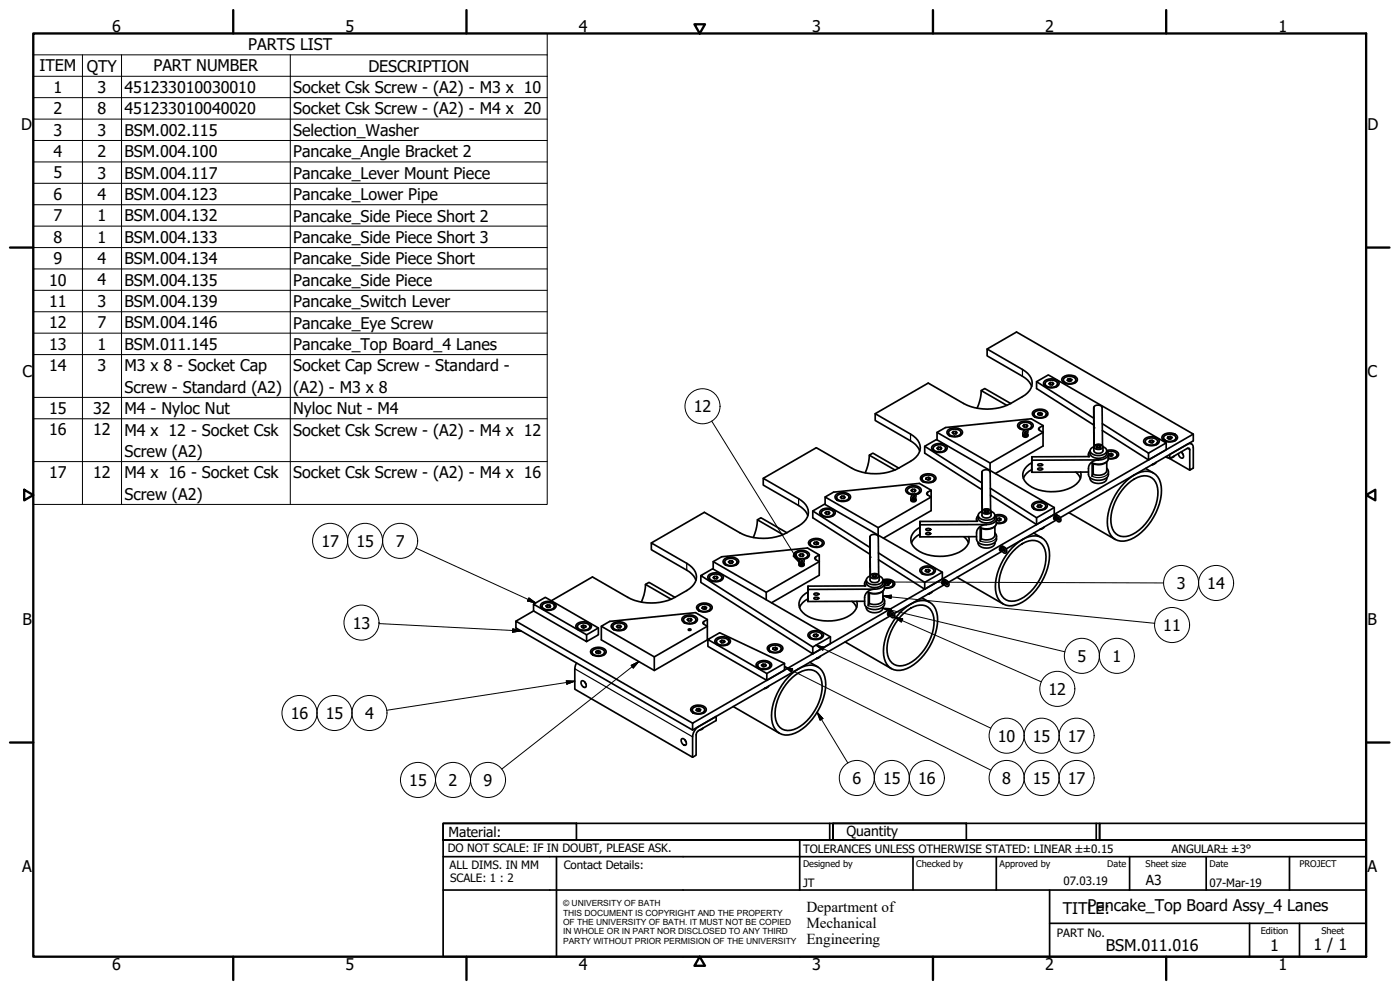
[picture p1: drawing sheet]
<svg xmlns="http://www.w3.org/2000/svg" width="420mm" height="297mm" viewBox="0 0 420 297" stroke-linecap="round" stroke-linejoin="round" font-family="sans-serif">
<!-- layer: Visible (ISO) -->
<g fill="none" stroke="#000" stroke-width=".51">
<path d="M294.5 117.2l-.2 2-1.1 3.3M296.2 104.7l8.9-5.1 53 30.6v2.1l-39.9 23M309.6 116a5.7 5.7 0 0 0-2.7-3.1l-10.7-6.1v-2.1l10.7 6.2a4.2 4.2 0 0 1 2.1 6.2 13.5 13.5 0 0 1-5.7 4M311.1 114.5l17.2 11M313.6 115.1l.1 .6 .3 .4M313.6 114.2a3.2 3.2 0 0 1 4.2 .6 1.71 1.71 0 0 1-2.1 1.6 2.06 2.06 0 0 1-2.5-1.5zM314 114.5a2.25 2.25 0 0 1 3.4 .7 2.17 2.17 0 0 1-3.8-.1zM315.2 115.5v-.7l-.4 .3 .3 .4h.7M315.2 114.8h.7v.7M315.9 114.8l.3 .3-.4 .4M317.4 115.1v.6l-.4 .4M319.1 113.1a3.2 3.2 0 0 1 4.2 .5 1.71 1.71 0 0 1-2.1 1.7 2.06 2.06 0 0 1-2.6-1.5z"/>
<path d="M319.1 114l.1 .5 .3 .5M319.3 113.5a2.45 2.45 0 0 1 3.6 .3 1.62 1.62 0 0 1-2.2 1.3 1.13 1.13 0 0 1-1.2-.4 1.13 1.13 0 0 1-.2-1.2zM320.5 113.7l.7-.1v.7M321.2 113.6l.5 .3-.2 .4-.7 .1-.5-.3 .2-.4v.5M321.2 114.3l-.1 .1M321.2 114.3h.1M322.9 114l-.1 .5-.3 .5M260.9 136.6l-.2 2-1 3.3M276 135.3a5.7 5.7 0 0 0-2.7-3l-10.6-6.1v-2.1l10.6 6.1a4.3 4.3 0 0 1 2.1 6.3 13.9 13.9 0 0 1-5.7 3.9M277.5 133.9l17.2 11M280 134.5l.1 .6 .4 .4M280.1 133.6a3.1 3.1 0 0 1 4.1 .5 1.71 1.71 0 0 1-2.1 1.7 2.02 2.02 0 0 1-2.5-1.5z"/>
<path d="M280.4 133.9a2.23 2.23 0 0 1 3.4 .6 2.17 2.17 0 0 1-3.8 0zM281.2 129.7l15.9 9.2M281.6 134.1l.7 .1v.7M282.3 134.2l.3 .3-.3 .4h-.7l-.4-.4 .4-.4v.8M283.8 134.5v.6l-.4 .4M284.6 128.9a3.1 3.1 0 0 1 4.2 .5 1.73 1.73 0 0 1-2.1 1.7 2.05 2.05 0 0 1-2.5-1.5zM284.6 129.8l.1 .6 .4 .4M285 129.2a2.26 2.26 0 0 1 3.4 .6 2.26 2.26 0 0 1-3.7 .3l.1-.6zM286.2 130.2v-.7l-.4 .3 .4 .4h.7M286.2 129.5h.7v.7M286.9 129.5l.4 .3-.4 .4M288.4 129.8v.6l-.4 .4"/>
<path d="M303.3 121.1a15.6 15.6 0 0 1-14.1 0l-10.6-6.2-15.9 9.2M303.3 121.1l-7.8-4.5-1 .6 7.7 4.4M305.9 127.8v.5l.4 .4M307 130.5a.75 .75 0 0 0 .7 .7 .75 .75 0 0 0 .8-.7M307 130.3a.74 .74 0 0 0 .8 .6 .74 .74 0 0 0 .7-.6l-.2-.1a.66 .66 0 0 1-.8 .5 .66 .66 0 0 1-.5-.7 1.02 1.02 0 0 1 1.4-1 1.17 1.17 0 0 1-1 1.6M307.4 127.4h.7v.7M307.7 129.5l.3-.2-.2 .6-.3 .3zM307.8 130h-.3M308.1 127.4l.4 .4-.4 .4-.7-.1-.4-.3 .4-.4v.7M308.2 128.8a1.04 1.04 0 0 0 1.2-.4 1.04 1.04 0 0 0-.1-1.2 2.36 2.36 0 0 0-3.4 .5 1.49 1.49 0 0 0 1.8 1.2M308.4 129a1.37 1.37 0 0 0 1.5-1.8 3.1 3.1 0 0 0-4.4 .2 1.61 1.61 0 0 0 1.9 1.6M309.6 127.8l-.4 .9"/>
<path d="M309.6 138.8a4.1 4.1 0 0 0-2.5 4.8 8.3 8.3 0 0 0 7.1 3.9 11.4 11.4 0 0 0 9.5-2.9 3.1 3.1 0 0 0 .6-3M309.7 137.1v1M310.3 123.3a3.1 3.1 0 0 1 4.2 .5 1.71 1.71 0 0 1-2.2 1.7 2.02 2.02 0 0 1-2.5-1.5zM310.3 124.2v.5l.4 .5M310.5 123.7a2.42 2.42 0 0 1 3.5 .4 2.13 2.13 0 0 1-3.5 .6l-.2-.7zM311.4 139.4l.9-.2 .5 .1a.77 .77 0 0 1-.6 .5 .77 .77 0 0 1-.8-.4zM311.6 123.9l.7-.1v.7M312.3 123.8l.5 .3-.1 .4-.7 .1-.5-.3 .1-.4v.5M312.3 124.5l-.2 .1M312.3 124.5v.1M313 127.7l-3.5-2-25.7 2.6-2.6 1.4v2.3M314 124.2v.5l-.4 .5"/>
<path d="M326.7 136.3v.7M328.1 139.2v3.1M328.3 127.5l-17.2-10.9v-2.1l3.5-2 35.4 20.4v2l-5.3 3.1M328.3 122.3a1.44 1.44 0 0 1 2.5 0l.1 11.4M328.3 122.3v11.6M328.3 122.3l.1 11.5M328.3 134a1.18 1.18 0 0 0-1.1 1.1 1.18 1.18 0 0 0 .9 1.3 3 3 0 0 0 4-1 1.35 1.35 0 0 0-1.1-1.4M328.3 127v1.5zM328.3 129.9v1.5zM328.9 134l.5-.4 .7 .1 .3 .4-.4 .3h-.8zM329.4 134.2h.7M329.4 134.2l-.2 .1"/>
<path d="M329.4 133.6v.6M329.7 138h.7a1.88 1.88 0 0 0 2.1-2.3l-.4-.5a1.77 1.77 0 0 1-1.8 2.3h-1.3a1.8 1.8 0 0 1-1.8-2.3 1.22 1.22 0 0 0-.3 1.8l-17.2 .1-.1 4.6 17.1-.1M329.7 138a2.84 2.84 0 0 0-3 2.5v1.9a3.2 3.2 0 0 0 4 1.6 2.1 2.1 0 0 0 1.9-1.3 2.1 2.1 0 0 0-.5-2.2M329.7 138l-20 .1-.1 3.6M330.1 133.7v.5M330.1 134.2v.1M330.8 127.1l13.9 8.9M330.8 129.2l13.9 8.8M332.1 135.2l.7-.1a2.56 2.56 0 0 1 2.9 1.1 1.94 1.94 0 0 1-2.4 1.5h-.6M332.4 135.5l1.1-.1a1.24 1.24 0 0 1 1.6 1.5 2.41 2.41 0 0 1-2.4 .6M332.7 137.5a2.91 2.91 0 0 1-3.8 1.9l-1-.3-.1-.3v4.1l.3-.6a2.93 2.93 0 0 0 4-1.1v-2.6M332.7 136.3v1.2"/>
<path d="M332.8 136.2l.7-.2v.8M333.5 136l.6 .3-.2 .4-.7 .2-.5-.3 .1-.4v.5M333.5 136.8h-.2M333.5 136.8h.1M335.3 136.4l-.1 .6-.3 .4M343.7 132.5v.5l.4 .4M343.7 131.6a3.1 3.1 0 0 1 4.2 .5 1.68 1.68 0 0 1-2.2 1.6 2.07 2.07 0 0 1-2.5-1.4zM344 131.8a2.29 2.29 0 0 1 3.5 .7 2.17 2.17 0 0 1-3.8 0zM344.7 136v2M345.1 132.7v-.5l-.2 .4 .5 .3 .7-.1 .2-.4-.5-.3v.7M345.8 132.8h.1M345.8 132.8h-.1"/>
<path d="M345.8 132.1l-.7 .1M346.2 139.3l-.4 .1M346.2 139.3l-.5 .2M347 138.7l-.4 .4-.7 .2M347.5 132.5l-.1 .5-.4 .4M349.2 130.5a3.1 3.1 0 0 1 4.1 .5 1.7 1.7 0 0 1-2.1 1.6h-.7a1.86 1.86 0 0 1-1.8-1.4zM349.2 131.3v.6l.4 .4M349.4 130.9a2.48 2.48 0 0 1 3.5 .3 1.61 1.61 0 0 1-2.1 1.2 1.13 1.13 0 0 1-1.3-.3 1.13 1.13 0 0 1-.1-1.2zM349.8 137.1l.9 .3M350 137l7.1 4.1M350 132.9l-5.3 3.1M350.5 131l.7-.1v.8"/>
<path d="M351 136.4l5.3-3.1a1.08 1.08 0 0 1 1.3-.1 1.08 1.08 0 0 1 .5 1.1v6.1l-1 .7v-6.2l-.3-.4h-.5l-5.3 3.1zM351.2 130.9l.5 .3-.1 .4-.7 .1-.5-.2 .1-.5v.6M351.2 131.7h-.1M351.2 131.7h.1M352.5 136.8l-.4 .4-.7 .2M352.9 131.3v.6l-.4 .4M354.5 135.6l.3 .3a1.06 1.06 0 0 1 0 1.6 1.41 1.41 0 0 1-1.2-1.4M354.8 135.8l.3 .7M357.1 132.9l.5 .3M358.1 130.2l-150.2 86.8v2M227.3 156l-.2 2-1 3.3M236.1 159.8a15.6 15.6 0 0 1-14.1 0l-10.6-6.1-15.9 9.2"/>
<path d="M236.1 159.8l-7.7-4.5-1.1 .7 7.7 4.4M242.4 154.7a5.4 5.4 0 0 0-2.7-3l-10.6-6.2v-2l10.6 6.1a4.2 4.2 0 0 1 2.2 6.3 13.9 13.9 0 0 1-5.8 3.9M243.9 153.3l17.2 11M246.5 153.9v.5l.4 .5M246.5 153a3.1 3.1 0 0 1 4.1 .5 1.73 1.73 0 0 1-2.1 1.7 2.05 2.05 0 0 1-2.5-1.5zM246.8 153.3a2.26 2.26 0 0 1 3.4 .6 2.16 2.16 0 0 1-3.7 0zM247.6 149.1l15.9 9.2M248 154.3v-.7l-.4 .3 .4 .4h.7M248 153.6h.7v.6M248.7 153.6l.4 .3-.4 .4M250.2 153.9v.5l-.4 .5M251.1 148.3a3.1 3.1 0 0 1 4.1 .5 1.7 1.7 0 0 1-2.1 1.7h-.7a1.85 1.85 0 0 1-1.8-1.5z"/>
<path d="M251.1 149.2v.5l.4 .5M251.4 148.6a2.26 2.26 0 0 1 3.4 .7 2.32 2.32 0 0 1-3.7 .2l.1-.6zM252.6 148.9h.7v.6M253.3 148.9l.4 .3-.4 .4h-.7l-.4-.4 .4-.3v.7M254.8 149.2l-.4 1M269.7 140.4a15.6 15.6 0 0 1-14.1 0l-10.6-6.1-15.9 9.2M269.7 140.4l-7.7-4.4-1.1 .6 7.7 4.4M272.3 147.2v.5l.4 .4M273.4 149.8a.75 .75 0 0 0 .7 .8 .75 .75 0 0 0 .8-.8M273.4 149.7a.75 .75 0 0 0 .8 .6 .75 .75 0 0 0 .7-.6l-.2-.2a.66 .66 0 0 1-.8 .6 .66 .66 0 0 1-.5-.7 1.02 1.02 0 0 1 1.4-1 1.17 1.17 0 0 1-1 1.6M273.8 146.8h.7v.7M273.9 149.5l.4-.3 .1-.5-.4 .3-.1 .6"/>
<path d="M274.2 149.4h-.3M274.5 146.8l.4 .4-.4 .3h-.7l-.4-.3 .4-.4v.7M274.6 148.2a1.27 1.27 0 0 0 1.4-1.3 2.3 2.3 0 0 0-3.7 .2 1.5 1.5 0 0 0 1.8 1.2M274.8 148.4a1.36 1.36 0 0 0 1.5-1.8 3.1 3.1 0 0 0-4.4 .2 1.61 1.61 0 0 0 2 1.6M276 147.2v.5l-.4 .4M276.1 158.2a3.7 3.7 0 0 0-2.2 5.5 11.5 11.5 0 0 0 11.7 2.8 6.7 6.7 0 0 0 5.2-4l-.1-1.5M276.1 156.4v1.1M276.7 142.7a3.1 3.1 0 0 1 4.2 .5 1.7 1.7 0 0 1-2.2 1.7 2.06 2.06 0 0 1-2.5-1.5zM276.7 143.6v.5l.4 .5M276.9 143.1a2.43 2.43 0 0 1 3.5 .4 2.12 2.12 0 0 1-3.5 .5l-.2-.3zM277.9 158.8l.8-.3 .6 .2a.77 .77 0 0 1-.7 .5 .77 .77 0 0 1-.7-.4zM278 143.3l.7-.1v.7"/>
<path d="M278.7 143.2l.6 .3-.2 .4-.7 .1-.5-.3 .1-.4v.5M278.7 143.9l-.2 .1M278.7 143.9h.1M279.4 147.1l-3.5-2.1-25.7 2.7-2.6 1.4v2.3M280.5 143.6l-.4 1M293.1 155.6v.8M293.6 154.6a1.97 1.97 0 0 0 2.5 2.3h.6a1.8 1.8 0 0 0 1.9-2.3M293.6 154.7a1.17 1.17 0 0 0-.3 1.7h-17.2v4.7l17-.1M294.5 158.5v3.2M294.7 146.9l-17.2-10.9v-2.1l3.6-2 35.3 20.4v2l-5.3 3.1M294.7 141.7a1.44 1.44 0 0 1 2.5 0l.1 11.4M294.7 141.7v11.6"/>
<path d="M294.7 141.7l.1 11.5M294.7 153.4a1.19 1.19 0 0 0-1.1 1.1 1.19 1.19 0 0 0 .9 1.3 3.1 3.1 0 0 0 4.1-1 1.35 1.35 0 0 0-1.2-1.4M294.7 146.4v1.5zM294.7 149.3v1.5zM295.4 153.4l.4-.4 .7 .1 .3 .3-.4 .4h-.7zM295.8 153.6h.7M295.8 153.6l-.2 .1M295.8 153v.6M296.1 157.4a2.88 2.88 0 0 0-3 2.5v1.9a3.2 3.2 0 0 0 4 1.6 2.1 2.1 0 0 0 1.9-1.3 2.1 2.1 0 0 0-.4-2.2M296.1 157.4l-20 .1v3.6M296.5 153.1v.5M296.5 153.6v.1"/>
<path d="M297.1 141.2v-2.3l15.9-9.2v-2l-1 .6-.3 .4 1.3 1v4.1l-14.3 8.3M297.2 146.5l13.9 8.8M297.2 148.6l13.9 8.8M298.6 154.6l.6-.2a2.51 2.51 0 0 1 2.9 1.2 1.9 1.9 0 0 1-2.4 1.5l-.6-.1M298.6 154.7a1.29 1.29 0 0 1 .4 1.3 1.29 1.29 0 0 1-1 1l-1.9 .4M298.8 154.9l1.1-.1a1.24 1.24 0 0 1 1.6 1.5 2.41 2.41 0 0 1-2.4 .6M299.1 156.9a2.91 2.91 0 0 1-3.8 1.9l-1-.3-.1-.3v4.1l.3-.6a2.92 2.92 0 0 0 4.1-1.1v-2.6M299.1 155.6v1.3M299.2 155.6l.7-.2v.8M299.9 155.4l.6 .3-.2 .4-.7 .2-.5-.3 .1-.4v.4M299.9 156.2h-.2M299.9 156.2h.1"/>
<path d="M301.7 155.9l-.1 .5-.3 .4M309.6 140.9a5 5 0 0 0-2.5 2.6M310.1 151.9v.5l.4 .4M310.1 151a3.2 3.2 0 0 1 4.2 .5 1.71 1.71 0 0 1-2.2 1.6 2.06 2.06 0 0 1-2.5-1.4zM310.2 159.9l2.4 1.4M310.5 151.2a2.31 2.31 0 0 1 3.4 .7 2.17 2.17 0 0 1-3.8 0zM311.1 155.3v2.1M311.4 140.7l.9-.3 .6 .3-.6 .3-.7-.1zM311.5 152.1v-.5l-.2 .4 .5 .3 .7-.1 .2-.4-.5-.3v.7M312.2 152.2h.1M312.2 152.2h-.1M312.2 151.5l-.7 .1"/>
<path d="M312.2 158.8l.4-.1-.5 .1M313.4 158.1l-1.1 .6M313.9 151.9l-.1 .5-.3 .4M316.4 152.3l-5.3 3M317 156l-15 8.7M317.4 155.2l.4 .4 .1 .5-.4-.3zM317.4 154.7a.75 .75 0 0 0-1 .2 .75 .75 0 0 0 .2 1M317.5 154.7a.75 .75 0 0 0-.9 .4 .75 .75 0 0 0 .2 .9l.2-.1h-.2a.8 .8 0 0 1 .5-1.2 .8 .8 0 0 1 1 .8 .73 .73 0 0 1-.4 1.1 .73 .73 0 0 1-.9-.8v-.9M317.5 155.3l-.1 .3M317.8 155.6l-.3 .2M320.8 153.8l13.9 8M322.9 141.7l1.4 1.8"/>
<path d="M327.2 143.3a1.68 1.68 0 0 0 1.8 1.7h1.3a1.64 1.64 0 0 0 1.8-1.7M337.3 145a8.6 8.6 0 0 1 8.1-3.4 5.2 5.2 0 0 1 3.2 5.6 17.7 17.7 0 0 1-9.2 14.6 4.6 4.6 0 0 1-7-4 17.3 17.3 0 0 1 4.9-12.8zM337.6 146.1a7.3 7.3 0 0 1 7.4-3.1 5 5 0 0 1 2.5 5.7 15.1 15.1 0 0 1-8.5 12 4 4 0 0 1-5.6-3.9 15 15 0 0 1 4.2-10.7zM343.8 140.6l2.4 1.3M193.7 175.4l-.4 3.1-.8 2.2M202.5 179.2a15.6 15.6 0 0 1-14.1 0l-10.6-6.1-12.4 7.2M202.5 179.2l-7.7-4.5-1.1 .7 7.7 4.4M208.9 174.1a5.4 5.4 0 0 0-2.8-3l-10.6-6.2v-2l10.6 6.1a4.2 4.2 0 0 1 2.2 6.3 13.9 13.9 0 0 1-5.8 3.9M210.3 172.7l33.6 21.4v2.1l-33.6-21.5v-2l3.6-2 35.3 20.4v2l-5.3 3.1M212.9 173.3v.5l.4 .5M212.9 172.4a3.1 3.1 0 0 1 4.1 .5 1.7 1.7 0 0 1-2.1 1.7l-.7-.1a1.41 1.41 0 0 1-1.6-1.8zM213.3 172.6a2.29 2.29 0 0 1 3.3 .7 2.18 2.18 0 0 1-3.7 0z"/>
<path d="M214 168.5l16 9.2M214.4 172.9h.7v.7M215.1 172.9l.4 .4-.4 .4h-.7l-.4-.4 .4-.4v.8M216.6 173.3v.5l-.4 .5M217.5 167.7a3.1 3.1 0 0 1 4.1 .5 1.7 1.7 0 0 1-2.1 1.7l-.7-.1a1.85 1.85 0 0 1-1.8-1.4zM217.5 168.6v.5l.4 .5M217.6 168.2a2.5 2.5 0 0 1 3.5 .1 1.39 1.39 0 0 1-1.8 1.4 1.3 1.3 0 0 1-1.7-1.5zM219 168.2l.7 .1v.6M219.7 168.3l.4 .3-.4 .4h-.7l-.4-.4 .4-.4v.8M221.2 168.6v.5l-.4 .5M230 179.9v-2.2l15.9-9.2v-2l-1.4 1 1.4 1v4.1l-14.4 8.3M238.7 166.6v.5l.4 .4"/>
<path d="M239.8 169.2a.75 .75 0 0 0 .8 .8 .75 .75 0 0 0 .7-.8M240.2 166.9v-.7l-.4 .3 .4 .4h.7M240.2 166.2h.7v.7M240.6 168.8h-.3M240.7 168.1h.1v.3l-.5 .6zM240.9 166.2l.4 .4-.4 .3M241 167.6a1.05 1.05 0 0 0 1.2-.4 1.05 1.05 0 0 0-.1-1.2 2.34 2.34 0 0 0-3.4 .5 1.5 1.5 0 0 0 1.8 1.1M241.1 168.9l.1 .2a.81 .81 0 0 1-1.3 .2 .81 .81 0 0 1 .2-1.3 .73 .73 0 0 1 1.2-.2 .73 .73 0 0 1-.3 1.2l-.8 .4M241.1 168.9l.2 .2a.75 .75 0 0 1-.7 .6 .75 .75 0 0 1-.8-.6M241.2 167.8a1.35 1.35 0 0 0 1.5-1.8 3.2 3.2 0 0 0-4.4 .2 1.64 1.64 0 0 0 2 1.6M242.4 166.6v.5l-.4 .4M242.5 179.7a5.2 5.2 0 0 0-2.6 2.6"/>
<path d="M242.5 177.6a3.7 3.7 0 0 0-1.6 6.2 12.7 12.7 0 0 0 15 .2 3.5 3.5 0 0 0 1.2-3.6M242.5 175.9v1M243.1 162.1a3.1 3.1 0 0 1 4.2 .5 1.7 1.7 0 0 1-2.1 1.7l-.7-.1a1.41 1.41 0 0 1-1.7-1.8zM243.1 163v.5l.4 .5M243.4 162.5a2.41 2.41 0 0 1 3.4 .4 2.12 2.12 0 0 1-3.5 .5l-.2-.6zM244.3 178.2l.8-.3 .6 .4-.6 .3-.7-.1zM244.3 179.4l.8-.2 .6 .3-.6 .3-.7-.1zM244.4 162.7l.7-.1v.7M245.1 162.6l.6 .3-.2 .4-.7 .1-.5-.3 .1-.4v.5M245.1 163.3l-.2 .1M245.1 163.3h.1M245.9 166.5l-3.6-2.1-25.7 2.7-2.6 1.4v2.3"/>
<path d="M246.9 163l-.1 .5-.3 .5M259.5 175.1v.7M260 174a1.77 1.77 0 0 0 1.8 2.2h1.3a1.81 1.81 0 0 0 1.9-2.2 2.87 2.87 0 0 1 3.5 1 1.93 1.93 0 0 1-2.4 1.5l-.6-.1M260 174.1a1.13 1.13 0 0 0-.2 1.7l-17.3 .1v4.6l17-.1M260.9 177.9v3.2M261.1 166.3l-17.2-11v-2l3.6-2 35.3 20.4v2l-5.3 3.1M261.1 161a1.46 1.46 0 0 1 2.5 0l.1 11.5M261.1 161v11.7M261.1 161l.1 11.6M261.1 172.8a1.19 1.19 0 0 0-1.1 1.1 1.19 1.19 0 0 0 .9 1.3 3.1 3.1 0 0 0 4.1-1.1 1.39 1.39 0 0 0-1.2-1.3M261.1 165.8v1.5zM261.1 168.7v1.5z"/>
<path d="M261.4 172.4a1.63 1.63 0 0 1 2.5 .5v1.1a1.58 1.58 0 0 1-2.8 0v-1.3zM261.8 172.8l.4-.4 .7 .1 .3 .3-.4 .4h-.7zM262.2 173h.7M262.2 173l-.2 .1M262.2 172.4v.6M262.5 176.8a2.88 2.88 0 0 0-3 2.5v1.9a3.2 3.2 0 0 0 4 1.6 2.1 2.1 0 0 0 1.9-1.3 2.1 2.1 0 0 0-.4-2.2M262.5 176.8l-20 .1v3.6M262.9 172.5v.5M262.9 173v.1M263.5 160.6v-2.3l15.9-9.2v-2l-1 .6-.3 .4 .3 .4 1 .6v4.1l-14.3 8.3M263.6 165.9l13.9 8.8M263.7 167.9l13.8 8.9"/>
<path d="M265 174.1a1.29 1.29 0 0 1 .4 1.3 1.29 1.29 0 0 1-.9 .9l-2 .5M265.2 174.3l.5-.1a1.8 1.8 0 0 1 2.4 1.1 2.12 2.12 0 0 1-2.6 .9M265.5 175.1a2.24 2.24 0 0 1-.6 2.3 3.7 3.7 0 0 1-4.3 .2v4.1l.3-.6a3.5 3.5 0 0 0 4-.8l.1-2.9M265.7 175l.6-.2v.8M266.3 174.8l.6 .3-.2 .4-.7 .1-.5-.2 .2-.4v.4M266.3 175.6h-.1M266.3 175.6h.1M268.1 175.2l-.1 .6-.3 .4M276.1 160.3a5.2 5.2 0 0 0-2.6 2.6M276.5 171.3l.1 .5 .3 .4M276.5 170.4a3.2 3.2 0 0 1 4.2 .5 1.71 1.71 0 0 1-2.1 1.6 2.02 2.02 0 0 1-2.5-1.4zM276.6 179.3l2.4 1.4"/>
<path d="M276.9 170.6a2.31 2.31 0 0 1 3.4 .6 2.17 2.17 0 0 1-3.8 .1zM277.5 174.7v2.1M277.8 160l.9-.2 .6 .3-.6 .3-.7-.1zM277.9 171.5v-.6l-.2 .5 .5 .2h.7l.2-.4-.5-.3v.7M278.6 171.6h.1M278.6 170.9h-.7M278.6 178.2l.4-.1-.5 .1M279.8 177.5l-.4 .4-.7 .2M280.3 171.3l-.1 .5-.3 .4M282.8 171.7l-5.3 3M283.4 174.3a1.06 1.06 0 0 0 .1 1.2 1.06 1.06 0 0 0 1.1 .4 1.04 1.04 0 0 0 0-1.3 1.04 1.04 0 0 0-1.2-.3l-.3 .8 .3 .2M283.5 175.4l-15.1 8.7"/>
<path d="M283.8 174.6l.4 .3 .1 .6-.4-.4zM283.8 174a.74 .74 0 0 0-1 .3 .74 .74 0 0 0 .3 1M283.9 174.1a.74 .74 0 0 0-.9 .4 .74 .74 0 0 0 .2 .9l.2-.1M283.9 174.7l-.1 .2M284.2 174.9l-.3 .2M287.2 173.2l13.9 8M289.3 161l1.4 1.9M293.6 162.7a1.7 1.7 0 0 0 1.8 1.7h1.3a1.7 1.7 0 0 0 1.9-1.7M300.8 165.4l-16.2 9.3M301.1 164.6l.4 .4 .1 .5-.4-.4zM301.1 164a.75 .75 0 0 0-1 .3 .75 .75 0 0 0 .3 1M301.2 164.1a.76 .76 0 0 0-.8 .4 .76 .76 0 0 0 .1 .9l.2-.1a.67 .67 0 0 1-.1-.9 .67 .67 0 0 1 .9-.2 1 1 0 0 1 .2 1.8 1.18 1.18 0 0 1-.9-1.7"/>
<path d="M301.3 164.7l-.2 .3M301.5 165l-.3 .1M303.7 164.4a8.6 8.6 0 0 1 8.1-3.4 5.2 5.2 0 0 1 3.2 5.6 17.6 17.6 0 0 1-9.2 14.6 4.6 4.6 0 0 1-7-4 17.3 17.3 0 0 1 4.9-12.8zM304 165.5a7.3 7.3 0 0 1 7.4-3.1 5 5 0 0 1 2.5 5.7 15.1 15.1 0 0 1-8.5 12 4 4 0 0 1-5.6-3.9 15 15 0 0 1 4.2-10.7zM160.1 181.3l15.9 9.2v2l-15.9-9.2v-2l3.6-2.1 15.9 9.2v2.1l-3.6 2M160.1 183.3l-5.3 3.1M162.7 181.9v.5l.4 .4M162.7 181a3.1 3.1 0 0 1 4.1 .5 1.7 1.7 0 0 1-2.1 1.6h-.7a1.85 1.85 0 0 1-1.8-1.4zM163 181.3a2.35 2.35 0 0 1 3.4 .5 2.25 2.25 0 0 1-3.6 .5l-.1-.7zM164.3 181.5l-.5 .3 .3 .4 .7 .1 .4-.3-.2-.4v.5M164.3 182.2h.1M165 181.6l-.7-.1v.7"/>
<path d="M166.4 181.9v.5l-.4 .4M173 198.9l-.5 1.8v6.1l35.4 20.4v-6.1l.5-1.8 1.2-1.3 5.3-3v1.2l-5.3 3-.5 .6-.2 .7v6.1l-1 .6M173.3 188v.5l.4 .5M173.3 187.1a3.1 3.1 0 0 1 4.1 .5 1.68 1.68 0 0 1-2.1 1.7 2.03 2.03 0 0 1-2.5-1.5zM173.5 187.5a2.49 2.49 0 0 1 3.5 .3 1.6 1.6 0 0 1-2.1 1.3 1.14 1.14 0 0 1-1.2-.3 1.14 1.14 0 0 1-.2-1.3zM175 187.6l-.5 .3 .1 .4 .7 .1 .5-.3-.1-.4v.5M175 188.3l.3 .1M175 188.3h.1M175.7 187.7l-.7-.1v.7M177 188v.5l-.4 .5M177.7 194.7a3.1 3.1 0 0 1 4.2 .6 1.7 1.7 0 0 1-2.2 1.6h-.6a1.41 1.41 0 0 1-1.7-1.8zM177.7 195.7v.5l.4 .4"/>
<path d="M178.1 195a2.26 2.26 0 0 1 3.4 .7 2.19 2.19 0 0 1-3.8 0zM178.9 195.4v.5v-.5M178.9 195.4l.7-.2v.8M179.6 195.2l.6 .2v.5l-.6 .2-.7-.2M179.6 196h-.1M179.6 196h.1M179.6 188.4l-3.6 2.1M180.5 187.9l15.9 9.2M181.5 195.7l-.1 .5-.3 .4M183.9 187.1a3.2 3.2 0 0 1 4.2 .5 1.71 1.71 0 0 1-2.2 1.7 2.06 2.06 0 0 1-2.5-1.5zM183.9 188v.5l.4 .5M184.3 187.3a2.25 2.25 0 0 1 3.3 .7 2.17 2.17 0 0 1-3.7 0z"/>
<path d="M185.4 187.6h.7v.7M186.1 187.6l.4 .4-.4 .4-.7-.1-.4-.3 .4-.4v.7M187.6 188v.5l-.4 .5M205.1 185a3.2 3.2 0 0 1 4.2 .6 1.73 1.73 0 0 1-2.2 1.6 2.05 2.05 0 0 1-2.5-1.4zM205.1 186l.4 .9M205.5 185.3a2.26 2.26 0 0 1 3.4 .7 2.18 2.18 0 0 1-3.8-.1zM206.6 188.8l.4-.1 .4 .2-.5 .3zM206.6 185.6h.7v.7M207.3 185.6l.4 .4-.4 .3h-.7l-.4-.4 .4-.3v.7M208.9 186l-.1 .5-.4 .4M209.5 181.5a3.1 3.1 0 0 1 4.2 .5 1.73 1.73 0 0 1-2.1 1.6 2.09 2.09 0 0 1-2.6-1.4zM209.5 182.4v.5l.4 .5"/>
<path d="M209.8 181.8a2.41 2.41 0 0 1 3.5 .5 1.71 1.71 0 0 1-2.3 1.2 1.09 1.09 0 0 1-1.2-.4 1.09 1.09 0 0 1 0-1.3zM210.9 182.1l.6-.1v.7M211.5 182l.6 .3-.2 .4-.7 .1-.5-.3 .2-.4v.5M211.5 182.7l-.1 .1M211.5 182.7h.1M212.3 185.9l-3.6-2.1-25.7 2.6-2.5 1.5v4.1l15.9 9.2 15.9-9.2v-4.1l-1.4-1 1.4-1v2l-15.9 9.2v4.1M212.4 191.9l17.7 10.2v2l-17.7-10.2v-2l3.6-2 19.4 9.1v2.1l-5.3 3M213.3 182.4l-.1 .5-.3 .5M215 192.5v.5l.4 .4M215 191.6a3.1 3.1 0 0 1 4.2 .5 1.68 1.68 0 0 1-2.2 1.6 2.03 2.03 0 0 1-2.5-1.4zM215.3 191.9a2.33 2.33 0 0 1 3.5 .6 2.17 2.17 0 0 1-3.8 0zM216.6 192.1l-.4 .3 .2 .4 .7 .1 .5-.3-.3-.4v.5"/>
<path d="M216.6 192.8h.1M217.3 192.2l-.7-.1v.7M218.8 192.5l-.1 .5-.3 .4M227.4 199.6v.6l.4 .4M227.4 198.7a3.1 3.1 0 0 1 4.1 .5 1.73 1.73 0 0 1-2.1 1.7 2.06 2.06 0 0 1-2.5-1.5zM227.7 199a2.35 2.35 0 0 1 3.4 .6 2.22 2.22 0 0 1-3.6 .4l-.1-.7zM229 199.2l-.5 .4 .3 .3 .7 .1 .5-.3-.3-.4v.6M229 200h.1M229.7 199.3l-.7-.1v.8M230.7 193.7a3.2 3.2 0 0 1 4.2 .6 1.73 1.73 0 0 1-2.1 1.6 2.05 2.05 0 0 1-2.5-1.5zM230.7 194.6l.4 1M231 194.1a2.44 2.44 0 0 1 3.5 .4 2.15 2.15 0 0 1-3.6 .6l-.1-.7z"/>
<path d="M231.1 199.6v.6l-.4 .4M232.1 194.4l.6-.2v.8M232.7 194.2l.6 .3-.1 .4-.7 .1-.6-.2 .2-.4v.4M232.7 195h-.1M232.7 195h.1M234.5 194.6l-.1 .6-.3 .4M235.4 199l-5.3 3.1M242.9 190.7l.1 .5 .3 .4M242.9 189.7a3.1 3.1 0 0 1 4.2 .6 1.71 1.71 0 0 1-2.1 1.6 2.02 2.02 0 0 1-2.5-1.4zM243 198.7l2.4 1.4M243.3 190a2.31 2.31 0 0 1 3.4 .6 2.15 2.15 0 0 1-3.8 .1zM244.3 190.9v-.6l-.2 .4 .5 .4 .7-.1 .2-.4-.5-.3v.7"/>
<path d="M245 191h.1M245 190.3h-.7M245 197.6l.4-.2-.5 .2M246.2 196.9l-.3 .4-.8 .2M246.7 190.7l-.1 .5-.3 .4M249.2 191.1l-5.3 3M253.6 192.6l13.9 8M255.7 180.4l1.4 1.9M260 182.1a1.66 1.66 0 0 0 1.8 1.7h1.3a1.7 1.7 0 0 0 1.9-1.7M267.2 184.8l-59.3 34.2-53.1-30.6v-2l53.1 30.6M267.5 184l.4 .3 .1 .6-.4-.4zM267.5 183.4a.75 .75 0 0 0-1 .3 .75 .75 0 0 0 .3 1"/>
<path d="M267.6 183.5a.76 .76 0 0 0-.8 .4 .76 .76 0 0 0 .1 .9l.2-.1a.67 .67 0 0 1-.1-.9 .67 .67 0 0 1 .9-.2 1 1 0 0 1 .2 1.8 1.18 1.18 0 0 1-.9-1.7M267.7 184.1l-.2 .2M267.9 184.3l-.3 .2M270.2 183.8a8.7 8.7 0 0 1 8-3.5 5.2 5.2 0 0 1 3.2 5.7 17.6 17.6 0 0 1-9.2 14.6 4.6 4.6 0 0 1-7-4.1 17.3 17.3 0 0 1 5-12.7zM270.4 184.9a7.5 7.5 0 0 1 7.4-3.1 5 5 0 0 1 2.5 5.7 15 15 0 0 1-8.5 12 4 4 0 0 1-5.6-3.9 15.1 15.1 0 0 1 4.2-10.7zM174.5 204.4a1.22 1.22 0 0 1 1.2 .5 1.22 1.22 0 0 1 0 1.3 1.32 1.32 0 0 1-1.2-1.8zM175.5 204.6l.4 .7M207.8 212.1a3.1 3.1 0 0 1 4.1 .5 1.71 1.71 0 0 1-2.1 1.7 2.02 2.02 0 0 1-2.5-1.5zM207.8 213v.5l.4 .5M208 212.5a2.42 2.42 0 0 1 3.5 .4 2.13 2.13 0 0 1-3.6 .6l-.1-.7zM209.1 212.7l.7-.1v.7M209.8 212.6l.5 .3-.1 .4-.7 .1-.6-.3 .2-.4v.5"/>
<path d="M209.8 213.3l-.2 .1M209.8 213.3h.1M211.1 218.4l-.4 .4-.7 .2M211.5 213v.5l-.4 .5M220 212l13.9 8M229.5 206.6l.4-.2-.5 .2M230.7 205.9l-.4 .4-.7 .2M236.6 203.2a8.6 8.6 0 0 1 8-3.4 5.2 5.2 0 0 1 3.2 5.6 17.7 17.7 0 0 1-9.2 14.6 4.6 4.6 0 0 1-7-4.1 17.5 17.5 0 0 1 5-12.7zM236.8 204.3a7.5 7.5 0 0 1 7.4-3.1 4.6 4.6 0 0 1 2.5 4.5 15.1 15.1 0 0 1-8.5 13.2 4 4 0 0 1-5.6-3.9 15 15 0 0 1 4.2-10.7zM204.5 221.7a1.21 1.21 0 0 1 1.3 .5 1.21 1.21 0 0 1 0 1.4 1.32 1.32 0 0 1-1.3-1.9zM205.5 222l.4 .6"/>
<circle cx="329.7" cy="134.7" r="1.47"/>
<circle cx="296.1" cy="154.1" r="1.47"/>
</g>
<!-- layer: Visible Narrow (ISO) -->
<g fill="none" stroke="#000" stroke-width=".36">
<path d="M306.9 110.9v2M273.3 130.2v2.1M312 128.3v.8M328.3 122.3v6.1M328.3 134.1a1.58 1.58 0 0 0 2.7 0M328.7 133.5l.9-.2a.94 .94 0 0 1 1.2 .9l-1.1 .5a.95 .95 0 0 1-1.2-.9zM332.7 137.5a2.54 2.54 0 0 1-2.8 1.7l-2.1-.4M356.3 134.5l.8 .4M239.7 149.6v2.1M278.4 147.7v.8M294.7 141.7v6.1M294.7 153.5a1.56 1.56 0 0 0 2.7 0"/>
<path d="M294.9 153.2a1.53 1.53 0 0 1 2.4 .2 1.4 1.4 0 0 1-2.4 0zM299.1 156.9a2.54 2.54 0 0 1-2.8 1.7l-2.1-.4M332.7 141.6a3.2 3.2 0 0 1-4.3 1.5l-.6-.2M206.1 169v2.1M244.8 167.1v.8M261.1 161v6.2M261.1 172.9a1.58 1.58 0 0 0 2.8 0M261.3 172.6a1.55 1.55 0 0 1 2.4 .2 1.42 1.42 0 0 1-2.4 0zM265.5 176.3a2.8 2.8 0 0 1-3.6 1.7l-1.3-.4M299.1 161a2.54 2.54 0 0 1-2.8 1.7l-2.1-.4M211.2 186.5v.8M265.5 180.3a2.54 2.54 0 0 1-2.8 1.8l-2.1-.4"/>
<path d="M172.5 200.7l35.4 20.4"/>
</g>
<!-- layer: Visible (ISO) -->
<g fill="#000">
<circle cx="328.3" cy="128.4" r=".25"/>
<circle cx="261.1" cy="167.2" r=".25"/>
<circle cx="164.3" cy="182.2" r=".25"/>
<circle cx="229" cy="200" r=".25"/>
</g>
<!-- layer: Symbol (ISO) -->
<g fill="none" stroke="#000" stroke-width=".3">
<path d="M10 16.5v-6.5h154.2v6.5M10 16.5h154.2v6.4M10 16.5v134.8h154.2v-128.4M24.7 16.5v134.8M36.5 16.5v134.8M87.1 16.5v134.8M10 22.9h154.2M10 29.3h154.2M10 35.7h154.2M10 42.1h154.2M10 48.6h154.2M10 55h154.2"/>
<path d="M10 61.4h154.2M10 67.8h154.2M10 74.3h154.2M10 80.7h154.2M10 87.1h154.2M10 93.5h154.2M10 100h154.2M10 106.4h154.2M10 119.2h154.2M10 125.7h154.2M10 138.5h154.2M213.6 126.4l26.2 42.3"/>
<path d="M124.8 164.5l36 16.4M158.7 179.4l2.1 1.5-2.5-.6zM238.1 166.8l.8-.5 .9 2.4zM264.8 174.6l2.5-.5v1zM264.8 174.6l84.4 .3M265 178.8l2.5-.2-.1 1zM265 178.8l81.6 8.2M113.7 187.1l42.7 2.2M153.9 188.7l2.5 .6-2.6 .4zM189.4 199.6l2.3-1.1-1.7 1.9zM191.7 198.5l-41.1 32.3M244.9 193.6l2.4 .6-.4 .9z"/>
<path d="M244.9 193.6l52.5 24.9M265 182.5l2.5 .1-.2 1zM265 182.5l54.6 13.1M268.4 185.2l2.5 .5-.4 1zM268.4 185.2l44.1 19.4M357 187.5a5.3 5.3 0 0 0-7.6-4.7 5.3 5.3 0 0 0-.7 9 5.3 5.3 0 0 0 8.2-3.4l.1-.9M169.9 204.3l2.6 .1-2.4 .9zM172.5 204.4l-56.4 8.7M235.4 200.1l2.5 .6-.5 .9zM235.4 200.1l62 31M245.2 213.7l1.8 1.9-.9 .5zM245.2 213.7l9.2 15.2"/>
<circle cx="210.8" cy="121.9" r="5.3"/>
<circle cx="99.1" cy="162.3" r="5.3"/>
<circle cx="109.6" cy="162.3" r="5.3"/>
<circle cx="120.1" cy="162.3" r="5.3"/>
<circle cx="354.5" cy="174.9" r="5.3"/>
<circle cx="365" cy="174.9" r="5.3"/>
<circle cx="108.5" cy="186.8" r="5.3"/>
<circle cx="324.7" cy="196.8" r="5.3"/>
<circle cx="335.2" cy="196.8" r="5.3"/>
<circle cx="89.9" cy="213.9" r="5.3"/>
<circle cx="100.4" cy="213.9" r="5.3"/>
<circle cx="110.9" cy="213.9" r="5.3"/>
<circle cx="317.3" cy="206.7" r="5.3"/>
<circle cx="125.4" cy="234" r="5.3"/>
<circle cx="136" cy="234" r="5.3"/>
<circle cx="146.5" cy="234" r="5.3"/>
<circle cx="257.1" cy="233.4" r="5.3"/>
<circle cx="267.6" cy="233.4" r="5.3"/>
<circle cx="278.2" cy="233.4" r="5.3"/>
<circle cx="302.1" cy="233.4" r="5.3"/>
<circle cx="302.1" cy="220.7" r="5.3"/>
<circle cx="312.6" cy="233.4" r="5.3"/>
<circle cx="312.6" cy="220.7" r="5.3"/>
<circle cx="323.1" cy="233.4" r="5.3"/>
<circle cx="323.1" cy="220.7" r="5.3"/>
</g>
<!-- layer: Border (ISO) -->
<g fill="none" stroke="#000" stroke-width=".7">
<path d="M10 10h400v277h-400zM70 3v7M140 3v7M208.4 7.3h3.2l-1.6 2.7zM280 3v7M350 3v7M3 74.3h7M410 74.3h7M7.3 146.9l2.7 1.6-2.7 1.6zM410 148.5l2.7-1.6v3.2zM3 222.8h7M410 222.8h7"/>
<path d="M70 287v7M140 287v7M210 287l1.6 2.8h-3.2zM280 287v7M350 287v7"/>
</g>
<!-- layer: Title (ISO) -->
<g fill="none" stroke="#000" stroke-width=".51">
<path d="M133 247h40v5h-40zM133 247h117v5h-117zM133 257v-5h277v5M133 257h277v30h-277zM167 257v30M240 252v15M249 247v5M250 247h40v5h-40zM250 247h80v5h-80zM274 257v10M299 257v10M329 247v5"/>
<path d="M330 247h80v5h-80zM339 257v10M362 257v10M387 257v10M133 267h277M315 277h95M315 267v20M375 277v10M390 277v10"/>
</g>
<!-- layer: Symbol (ISO) -->
<g fill="#000" stroke="#000" stroke-width=".3">
<path d="M238.1 166.8l1.7 1.9zM238.1 166.8l.8-.5 .9 2.4zM264.8 174.6l2.5-.5zM264.8 174.6l2.5-.5v1zM265 178.8l2.5-.2zM265 178.8l2.5-.2-.1 1zM153.8 189.7l2.6-.4zM153.9 188.7l2.5 .6-2.6 .4zM158.3 180.3l2.5 .6zM158.7 179.4l2.1 1.5-2.5-.6zM244.9 193.6l2.4 .6zM244.9 193.6l2.4 .6-.4 .9z"/>
<path d="M265 182.5l2.5 .1zM265 182.5l2.5 .1-.2 1zM268.4 185.2l2.5 .5zM268.4 185.2l2.5 .5-.4 1zM170.1 205.3l2.4-.9zM169.9 204.3l2.6 .1-2.4 .9zM191.7 198.5l-1.7 1.9zM189.4 199.6l2.3-1.1-1.7 1.9zM235.4 200.1l2.5 .6zM235.4 200.1l2.5 .6-.5 .9zM245.2 213.7l1.8 1.9zM245.2 213.7l1.8 1.9-.9 .5z"/>
</g>
<g font-size="4.8">
<text x="33.7" y="9.6">6</text>
<text x="103.7" y="9.6">5</text>
<text x="173.7" y="9.6">4</text>
<text x="243.7" y="9.6">3</text>
<text x="313.7" y="9.6">2</text>
<text x="383.7" y="9.6">1</text>
<text x="74.5" y="15">PARTS LIST</text>
<text x="11.9" y="21.4">ITEM</text>
<text x="26.1" y="21.5">QTY</text>
<text x="46.1" y="21.4">PART NUMBER</text>
<text x="110.6" y="21.5">DESCRIPTION</text>
<text x="16.1" y="27.9">1</text>
<text x="29.3" y="27.9">3</text>
<text x="37.4" y="27.9">451233010030010</text>
<text x="88" y="27.9">Socket Csk Screw - (A2) - M3 x 10</text>
<text x="16.1" y="34.3">2</text>
<text x="29.3" y="34.3">8</text>
<text x="37.4" y="34.3">451233010040020</text>
<text x="88" y="34.3">Socket Csk Screw - (A2) - M4 x 20</text>
<text x="6.3" y="38.9">D</text>
<text x="16.1" y="40.7">3</text>
<text x="29.3" y="40.7">3</text>
<text x="37.4" y="40.7">BSM.002.115</text>
<text x="88" y="40.8">Selection_Washer</text>
<text x="410.4" y="38.9">D</text>
<text x="16.1" y="47.1">4</text>
<text x="29.3" y="47.1">2</text>
<text x="37.4" y="47.1">BSM.004.100</text>
<text x="88" y="47.2">Pancake_Angle Bracket 2</text>
<text x="16.1" y="53.5">5</text>
<text x="29.3" y="53.6">3</text>
<text x="37.4" y="53.6">BSM.004.117</text>
<text x="88" y="53.6">Pancake_Lever Mount Piece</text>
<text x="16.1" y="60">6</text>
<text x="29.3" y="60">4</text>
<text x="37.4" y="60">BSM.004.123</text>
<text x="88" y="60">Pancake_Lower Pipe</text>
<text x="16.1" y="66.4">7</text>
<text x="29.3" y="66.4">1</text>
<text x="37.4" y="66.4">BSM.004.132</text>
<text x="88" y="66.5">Pancake_Side Piece Short 2</text>
<text x="16.1" y="72.8">8</text>
<text x="29.3" y="72.8">1</text>
<text x="37.4" y="72.8">BSM.004.133</text>
<text x="88" y="72.9">Pancake_Side Piece Short 3</text>
<text x="16.1" y="79.3">9</text>
<text x="29.3" y="79.2">4</text>
<text x="37.4" y="79.3">BSM.004.134</text>
<text x="88" y="79.3">Pancake_Side Piece Short</text>
<text x="14.8" y="85.7">10</text>
<text x="29.3" y="85.6">4</text>
<text x="37.4" y="85.7">BSM.004.135</text>
<text x="88" y="85.7">Pancake_Side Piece</text>
<text x="14.8" y="92.1">11</text>
<text x="29.3" y="92.1">3</text>
<text x="37.4" y="92.1">BSM.004.139</text>
<text x="88" y="92.2">Pancake_Switch Lever</text>
<text x="14.8" y="98.5">12</text>
<text x="29.3" y="98.5">7</text>
<text x="37.4" y="98.5">BSM.004.146</text>
<text x="88" y="98.6">Pancake_Eye Screw</text>
<text x="14.8" y="105">13</text>
<text x="29.3" y="104.9">1</text>
<text x="37.4" y="105">BSM.011.145</text>
<text x="88" y="105">Pancake_Top Board_4 Lanes</text>
<text x="6.7" y="113.2">C</text>
<text x="14.8" y="111.3">14</text>
<text x="29.3" y="111.4">3</text>
<text x="37.4" y="111.4">M3 x 8 - Socket Cap</text>
<text x="88" y="111.4">Socket Cap Screw - Standard -</text>
<text x="410.4" y="113.2">C</text>
<text x="37.4" y="117.8">Screw - Standard (A2)</text>
<text x="88" y="117.8">(A2) - M3 x 8</text>
<text x="14.8" y="124.2">15</text>
<text x="28" y="124.2">32</text>
<text x="37.4" y="124.3">M4 - Nyloc Nut</text>
<text x="88" y="124.3">Nyloc Nut - M4</text>
<text x="208.2" y="123.7">12</text>
<text x="14.8" y="130.6">16</text>
<text x="28" y="130.6">12</text>
<text x="37.4" y="130.7">M4 x 12 - Socket Csk</text>
<text x="88" y="130.7">Socket Csk Screw - (A2) - M4 x 12</text>
<text x="37.4" y="137.1">Screw (A2)</text>
<text x="14.8" y="143.5">17</text>
<text x="28" y="143.5">12</text>
<text x="37.4" y="143.5">M4 x 16 - Socket Csk</text>
<text x="88" y="143.5">Socket Csk Screw - (A2) - M4 x 16</text>
<text x="37.4" y="150">Screw (A2)</text>
<text x="96.5" y="164">17</text>
<text x="107" y="164">15</text>
<text x="118.8" y="164">7</text>
<text x="353.1" y="176.7">3</text>
<text x="362.3" y="176.7">14</text>
<text x="6.8" y="187.4">B</text>
<text x="105.9" y="188.6">13</text>
<text x="349.1" y="189.3">11</text>
<text x="410.4" y="187.4">B</text>
<text x="323.4" y="198.5">5</text>
<text x="333.9" y="198.5">1</text>
<text x="314.7" y="208.5">12</text>
<text x="87.2" y="215.7">16</text>
<text x="97.7" y="215.7">15</text>
<text x="109.6" y="215.7">4</text>
<text x="299.5" y="222.5">10</text>
<text x="310" y="222.5">15</text>
<text x="320.5" y="222.5">17</text>
<text x="122.8" y="235.8">15</text>
<text x="134.6" y="235.8">2</text>
<text x="145.1" y="235.8">9</text>
<text x="255.8" y="235.2">6</text>
<text x="265" y="235.2">15</text>
<text x="275.5" y="235.2">16</text>
<text x="300.8" y="235.2">8</text>
<text x="310" y="235.2">15</text>
<text x="320.5" y="235.2">17</text>
<text x="6.7" y="261.7">A</text>
<text x="410.4" y="261.7">A</text>
<text x="319" y="274.2">TITPancake_Top Board Assy_4 Lanes</text>
<text x="326.4" y="274.2">LE:</text>
<text x="331.9" y="285.3">BSM.011.016</text>
<text x="381.2" y="285.3">1</text>
<text x="394.2" y="285">1 / 1</text>
<text x="33.7" y="291">6</text>
<text x="103.7" y="290.9">5</text>
<text x="173.7" y="290.9">4</text>
<text x="243.7" y="291">3</text>
<text x="313.7" y="291">2</text>
<text x="383.7" y="290.9">1</text>
</g>
<g font-size="4.6">
<text x="242" y="273.7">Department of</text>
<text x="242" y="278.4">Mechanical</text>
<text x="242" y="283.2">Engineering</text>
</g>
<g font-size="4.1">
<text x="134.6" y="251.1">Material:</text>
<text x="254" y="250.8">Quantity</text>
<text x="343.9" y="265.6">A3</text>
</g>
<g font-size="3.5">
<text x="134.4" y="255.6">DO NOT SCALE: IF IN DOUBT, PLEASE ASK.</text>
<text x="241" y="256">TOLERANCES UNLESS OTHERWISE STATED: LINEAR ±±0.15</text>
<text x="351.6" y="256">ANGULAR±±3°</text>
<text x="134.9" y="260.6">ALL DIMS. IN MM</text>
<text x="169.2" y="260.6">Contact Details:</text>
<text x="135.1" y="264.8">SCALE: 1 : 2</text>
<text x="241" y="266">JT</text>
<text x="319.2" y="265.5">07.03.19</text>
<text x="363" y="266">07-Mar-19</text>
<text x="317.2" y="281.2">PART No.</text>
</g>
<g font-size="2.8">
<text x="241" y="260.1">Designed by</text>
<text x="275" y="260.1">Checked by</text>
<text x="300" y="260.1">Approved by</text>
<text x="332.3" y="260">Date</text>
<text x="343.8" y="260.1">Sheet size</text>
<text x="363" y="260">Date</text>
<text x="390" y="260.1">PROJECT</text>
<text x="378.4" y="280.1">Edition</text>
<text x="396.6" y="280.1">Sheet</text>
</g>
<g font-size="2.5">
<text x="169" y="271.9">© UNIVERSITY OF BATH</text>
<text x="169" y="274.7">THIS DOCUMENT IS COPYRIGHT AND THE PROPERTY</text>
<text x="169" y="277.5">OF THE UNIVERSITY OF BATH. IT MUST NOT BE COPIED</text>
<text x="169" y="280.4">IN WHOLE OR IN PART NOR DISCLOSED TO ANY THIRD</text>
<text x="169" y="283.2">PARTY WITHOUT PRIOR PERMISION OF THE UNIVERSITY</text>
</g>
</svg>
